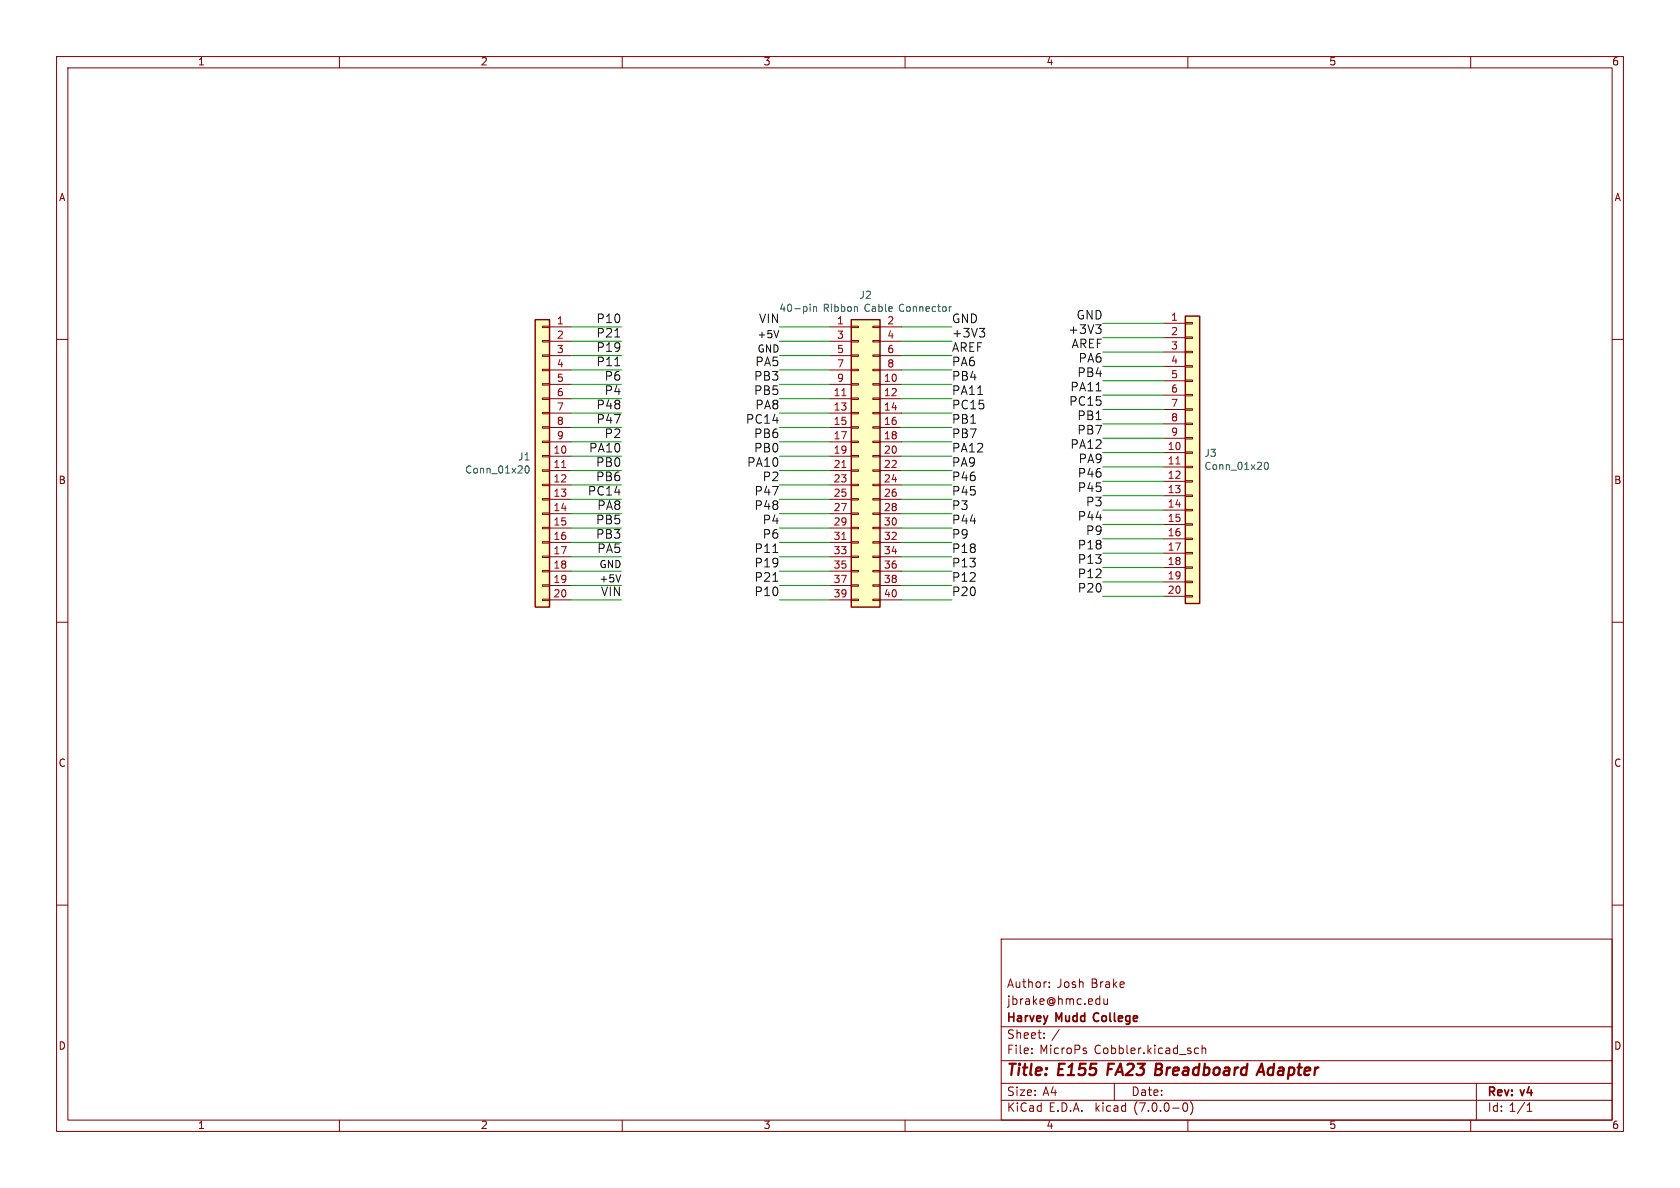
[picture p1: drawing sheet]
<svg xmlns="http://www.w3.org/2000/svg" width="297mm" height="210mm" viewBox="0 0 297 210" stroke-linecap="round" stroke-linejoin="round" font-family="sans-serif">
<g fill="none" stroke="#840000" stroke-width=".18">
<path d="M10 10h277v190h-277zM12 12h273v186h-273zM60 10v2M110 10v2M160 10v2M210 10v2M260 10v2M10 60h2M95.9 57.7h1.3v.2h-1.3zM97.2 57.8h3.8M146.7 57.8h3.8M150.5 57.7h1.3v.2h-1.3z"/>
<path d="M154.3 57.7h1.3v.2h-1.3zM155.6 57.8h3.8M205.7 57.2h3.8M205.7 59.7h3.8M209.5 59.6h1.3v.2h-1.3zM209.5 57h1.3v.3h-1.3zM285 60h2M95.9 78h1.3v.2h-1.3zM95.9 75.4h1.3v.3h-1.3zM95.9 72.9h1.3v.3h-1.3zM95.9 70.4h1.3v.2h-1.3zM95.9 67.8h1.3v.3h-1.3z"/>
<path d="M95.9 65.3h1.3v.2h-1.3zM95.9 62.7h1.3v.3h-1.3zM95.9 60.2h1.3v.3h-1.3zM97.2 60.3h3.8M97.2 62.9h3.8M97.2 65.4h3.8M97.2 67.9h3.8M97.2 70.5h3.8M97.2 73h3.8M97.2 75.6h3.8M97.2 78.1h3.8M146.7 60.3h3.8"/>
<path d="M146.7 62.9h3.8M146.7 65.4h3.8M146.7 67.9h3.8M146.7 70.5h3.8M146.7 73h3.8M146.7 75.6h3.8M146.7 78.1h3.8M150.5 78h1.3v.2h-1.3zM150.5 75.4h1.3v.3h-1.3zM150.5 72.9h1.3v.3h-1.3zM150.5 70.4h1.3v.2h-1.3zM150.5 67.8h1.3v.3h-1.3z"/>
<path d="M150.5 65.3h1.3v.2h-1.3zM150.5 62.7h1.3v.3h-1.3zM150.5 60.2h1.3v.3h-1.3zM154.3 78h1.3v.2h-1.3zM154.3 75.4h1.3v.3h-1.3zM154.3 72.9h1.3v.3h-1.3zM154.3 70.4h1.3v.2h-1.3zM154.3 67.8h1.3v.3h-1.3zM154.3 65.3h1.3v.2h-1.3zM154.3 62.7h1.3v.3h-1.3zM154.3 60.2h1.3v.3h-1.3zM155.6 60.3h3.8"/>
<path d="M155.6 62.9h3.8M155.6 65.4h3.8M155.6 67.9h3.8M155.6 70.5h3.8M155.6 73h3.8M155.6 75.6h3.8M155.6 78.1h3.8M205.7 62.2h3.8M205.7 64.8h3.8M205.7 67.3h3.8M205.7 69.9h3.8M205.7 72.4h3.8"/>
<path d="M205.7 74.9h3.8M205.7 77.5h3.8M209.5 79.9h1.3v.2h-1.3zM209.5 77.3h1.3v.3h-1.3zM209.5 74.8h1.3v.3h-1.3zM209.5 72.3h1.3v.2h-1.3zM209.5 69.7h1.3v.3h-1.3zM209.5 67.2h1.3v.2h-1.3zM209.5 64.6h1.3v.3h-1.3zM209.5 62.1h1.3v.3h-1.3zM95.9 98.3h1.3v.3h-1.3zM95.9 95.8h1.3v.2h-1.3z"/>
<path d="M95.9 93.2h1.3v.3h-1.3zM95.9 90.7h1.3v.2h-1.3zM95.9 88.1h1.3v.3h-1.3zM95.9 85.6h1.3v.3h-1.3zM95.9 83.1h1.3v.2h-1.3zM95.9 80.5h1.3v.3h-1.3zM97.2 80.6h3.8M97.2 83.2h3.8M97.2 85.7h3.8M97.2 88.3h3.8M97.2 90.8h3.8M97.2 93.3h3.8"/>
<path d="M97.2 95.9h3.8M97.2 98.4h3.8M146.7 80.6h3.8M146.7 83.2h3.8M146.7 85.7h3.8M146.7 88.3h3.8M146.7 90.8h3.8M146.7 93.3h3.8M146.7 95.9h3.8M146.7 98.4h3.8M150.5 98.3h1.3v.3h-1.3zM150.5 95.8h1.3v.2h-1.3z"/>
<path d="M150.5 93.2h1.3v.3h-1.3zM150.5 90.7h1.3v.2h-1.3zM150.5 88.1h1.3v.3h-1.3zM150.5 85.6h1.3v.3h-1.3zM150.5 83.1h1.3v.2h-1.3zM150.5 80.5h1.3v.3h-1.3zM154.3 98.3h1.3v.3h-1.3zM154.3 95.8h1.3v.2h-1.3zM154.3 93.2h1.3v.3h-1.3zM154.3 90.7h1.3v.2h-1.3zM154.3 88.1h1.3v.3h-1.3zM154.3 85.6h1.3v.3h-1.3z"/>
<path d="M154.3 83.1h1.3v.2h-1.3zM154.3 80.5h1.3v.3h-1.3zM155.6 80.6h3.8M155.6 83.2h3.8M155.6 85.7h3.8M155.6 88.3h3.8M155.6 90.8h3.8M155.6 93.3h3.8M155.6 95.9h3.8M155.6 98.4h3.8M205.7 80h3.8M205.7 82.6h3.8"/>
<path d="M205.7 85.1h3.8M205.7 87.6h3.8M205.7 90.2h3.8M205.7 92.7h3.8M205.7 95.3h3.8M205.7 97.8h3.8M209.5 97.7h1.3v.2h-1.3zM209.5 95.1h1.3v.3h-1.3zM209.5 92.6h1.3v.2h-1.3zM209.5 90h1.3v.3h-1.3zM209.5 87.5h1.3v.3h-1.3zM209.5 85h1.3v.2h-1.3z"/>
<path d="M209.5 82.4h1.3v.3h-1.3zM10 110h2M95.9 105.9h1.3v.3h-1.3zM95.9 103.4h1.3v.2h-1.3zM95.9 100.8h1.3v.3h-1.3zM97.2 101h3.8M97.2 103.5h3.8M97.2 106h3.8M146.7 101h3.8M146.7 103.5h3.8M146.7 106h3.8M150.5 105.9h1.3v.3h-1.3z"/>
<path d="M150.5 103.4h1.3v.2h-1.3zM150.5 100.8h1.3v.3h-1.3zM154.3 105.9h1.3v.3h-1.3zM154.3 103.4h1.3v.2h-1.3zM154.3 100.8h1.3v.3h-1.3zM155.6 101h3.8M155.6 103.5h3.8M155.6 106h3.8M205.7 100.3h3.8M205.7 102.9h3.8M205.7 105.4h3.8M209.5 105.3h1.3v.2h-1.3z"/>
<path d="M209.5 102.7h1.3v.3h-1.3zM209.5 100.2h1.3v.3h-1.3zM285 110h2M10 160h2M285 160h2M177 166h108v32h-108zM185.5 174.4v.2M185.5 173.6v.2M194.3 176.6h.1M194.4 176.1v1.5M194.4 177.5l-.1 .1M195.1 176.6l.1 .9 .4 .1 .2-.2"/>
<path d="M195.8 176.6v1M60 198v2M110 198v2M160 198v2M177 194.5h108M177 191.5h108M177 187.5h108M177 181.5h108M182.4 186.1v.2M182.4 185.3v.2M184.6 183.4v.2M184.6 182.6v.2"/>
<path d="M191.9 185.8l.2 .2-.2 .3M191.9 185.3h.1M197 191.5v3M209.3 195h.2a.81 .81 0 0 1 .5 .6 .81 .81 0 0 1-.3 .8l-.1 .1a.81 .81 0 0 1-.6-.7 .81 .81 0 0 1 .3-.8zM210 198v2M210.5 194.7a1.72 1.72 0 0 1 0 2.3M211.2 186.1l.2 .2 .5-.1M211.9 185.3h-.5l-.2 .1M212.5 185.4l.2-.1h.4l.1 1M212.5 184.8v1.5M260 198v2M261 191.5v6.5"/>
<path d="M270 196.5h.8M270 195.4l.4-.4v1.5"/>
</g>
<path d="M204.3 189h.7M205.1 188h-.7l-.2 2h.7M222.1 190l1-2 .4 2M222.4 189.5h1" fill="none" stroke="#840000" stroke-width=".4"/>
<g fill="#ffffc2" stroke="#ffffc2" stroke-width=".18">
<path d="M209.5 55.9h2.6v50.8h-2.6z"/>
<path d="M94.6 56.5h2.6v50.8h-2.6z"/>
<path d="M150.5 56.5h5.1v50.8h-5.1z"/>
</g>
<path d="M94.6 56.5h2.6v50.8h-2.6zM150.5 56.5h5.1v50.8h-5.1zM209.5 55.9h2.6v50.8h-2.6z" fill="none" stroke="#840000" stroke-width=".25"/>
<path d="M148.8 70h.8M99.3 82.7h.7M148.8 82.7h.8M148.8 95.4h.8M207.9 82h.7" fill="none" stroke="#a90000" stroke-width=".18"/>
<path d="M143.2 53.8v.1M143.2 54.2v.9M143.8 54.2v.9M143.8 54.3l.2-.1 .3 .1 .1 .8M168.2 54.2l-.4 .2M93 82.4h.1a.68 .68 0 0 1 .5 .6 .68 .68 0 0 1-.5 .6 .84 .84 0 0 1-.1-1.2zM223.6 81.8l.2-.1a.68 .68 0 0 1 .4 .7 .68 .68 0 0 1-.4 .6l-.2-.1-.1-.4z" fill="none" stroke="#006464" stroke-width=".18"/>
<path d="M108.7 59.6h.9M137.7 58.4l-.4 1.3M173.1 58.1h1l-.5 .5M173.9 58.7l.2 .2-.2 .6M194.4 58l.3 .3v.3l-.3 .3M194.7 57.4l-.6 .6M108.7 64.7h.9M193.8 69.1h.9M136.6 97.7h.9M109.7 101.6l-.4 1.3M136.6 102.8h.9" fill="none" stroke="#0f0f0f" stroke-width=".18"/>
<g fill="none" stroke="#009600" stroke-width=".18">
<path d="M101 57.8h8.9M137.8 57.8h8.9M159.4 57.8h8.9M194.9 57.2h10.8M194.9 59.7h10.8M101 78.1h8.9M101 60.3h8.9M101 75.6h8.9M101 73h8.9M101 62.9h8.9M101 65.4h8.9M101 67.9h8.9"/>
<path d="M101 70.5h8.9M137.8 78.1h8.9M137.8 60.3h8.9M137.8 75.6h8.9M137.8 73h8.9M137.8 62.9h8.9M137.8 65.4h8.9M137.8 67.9h8.9M137.8 70.5h8.9M159.4 78.1h8.9M159.4 60.3h8.9M159.4 75.6h8.9"/>
<path d="M159.4 73h8.9M159.4 62.9h8.9M159.4 65.4h8.9M159.4 67.9h8.9M159.4 70.5h8.9M194.9 72.4h10.8M194.9 67.3h10.8M194.9 69.9h10.8M194.9 64.8h10.8M194.9 62.2h10.8M194.9 74.9h10.8M194.9 77.5h10.8"/>
<path d="M101 93.3h8.9M101 88.3h8.9M101 90.8h8.9M101 95.9h8.9M101 83.2h8.9M101 80.6h8.9M101 98.4h8.9M101 85.7h8.9M137.8 93.3h8.9M137.8 88.3h8.9M137.8 90.8h8.9M137.8 95.9h8.9"/>
<path d="M137.8 83.2h8.9M137.8 80.6h8.9M137.8 98.4h8.9M137.8 85.7h8.9M159.4 93.3h8.9M159.4 88.3h8.9M159.4 90.8h8.9M159.4 95.9h8.9M159.4 83.2h8.9M159.4 80.6h8.9M159.4 98.4h8.9M159.4 85.7h8.9"/>
<path d="M194.9 82.6h10.8M194.9 80h10.8M194.9 85.1h10.8M194.9 92.7h10.8M194.9 95.3h10.8M194.9 97.8h10.8M194.9 87.6h10.8M194.9 90.2h10.8M101 103.5h8.9M101 101h8.9M101 106h8.9M137.8 103.5h8.9"/>
<path d="M137.8 101h8.9M137.8 106h8.9M159.4 103.5h8.9M159.4 101h8.9M159.4 106h8.9M194.9 100.3h10.8M194.9 102.9h10.8M194.9 105.4h10.8"/>
</g>
<g font-size="2.8" fill="#840000">
<text x="178" y="190.8">Title:</text>
<text x="187.1" y="190.8">E155</text>
<text x="196.5" y="190.8">FA23</text>
<text x="205.5" y="190.8">Breadboard</text>
<text x="224.3" y="190.8">Adapter</text>
</g>
<g font-size="2.1" fill="#0f0f0f">
<text x="105.4" y="57.4">P10</text>
<text x="105.4" y="59.9">P21</text>
<text x="134.1" y="57.4">VIN</text>
<text x="168.3" y="57.4">GND</text>
<text x="168.3" y="59.9">+3V3</text>
<text x="188.8" y="59.3">+3V3</text>
<text x="190.2" y="56.7">GND</text>
<text x="105.4" y="62.4">P19</text>
<text x="105.4" y="65">P11</text>
<text x="133.4" y="65">PA5</text>
<text x="168.3" y="62.4">AREF</text>
<text x="168.3" y="65">PA6</text>
<text x="189.4" y="61.8">AREF</text>
<text x="190.6" y="64.4">PA6</text>
<text x="106.8" y="70.1">P4</text>
<text x="106.8" y="67.5">P6</text>
<text x="133.2" y="67.5">PB3</text>
<text x="133.2" y="70.1">PB5</text>
<text x="168.3" y="70.1">PA11</text>
<text x="168.3" y="67.5">PB4</text>
<text x="188.9" y="72">PC15</text>
<text x="189.1" y="69.4">PA11</text>
<text x="190.4" y="66.9">PB4</text>
<text x="105.4" y="75.1">P47</text>
<text x="105.4" y="72.6">P48</text>
<text x="106.8" y="77.7">P2</text>
<text x="131.8" y="75.1">PC14</text>
<text x="133.2" y="77.7">PB6</text>
<text x="133.4" y="72.6">PA8</text>
<text x="168.3" y="75.1">PB1</text>
<text x="168.3" y="72.6">PC15</text>
<text x="168.3" y="77.7">PB7</text>
<text x="190.4" y="77.1">PB7</text>
<text x="190.4" y="74.5">PB1</text>
<text x="104" y="80.2">PA10</text>
<text x="105.3" y="82.8">PB0</text>
<text x="132" y="82.8">PA10</text>
<text x="133.2" y="80.2">PB0</text>
<text x="168.3" y="82.8">PA9</text>
<text x="168.3" y="80.2">PA12</text>
<text x="189.1" y="79.6">PA12</text>
<text x="190.6" y="82.1">PA9</text>
<text x="103.8" y="87.8">PC14</text>
<text x="105.3" y="85.3">PB6</text>
<text x="133.3" y="87.8">P47</text>
<text x="134.7" y="85.3">P2</text>
<text x="168.3" y="85.3">P46</text>
<text x="168.3" y="87.8">P45</text>
<text x="190.4" y="87.2">P45</text>
<text x="190.4" y="84.7">P46</text>
<text x="191.9" y="89.8">P3</text>
<text x="105.3" y="95.5">PB3</text>
<text x="105.3" y="92.9">PB5</text>
<text x="105.5" y="90.4">PA8</text>
<text x="133.3" y="90.4">P48</text>
<text x="134.7" y="92.9">P4</text>
<text x="134.7" y="95.5">P6</text>
<text x="168.3" y="92.9">P44</text>
<text x="168.3" y="95.5">P9</text>
<text x="168.3" y="90.4">P3</text>
<text x="190.4" y="92.3">P44</text>
<text x="191.9" y="94.8">P9</text>
<text x="105.5" y="98">PA5</text>
<text x="133.3" y="98">P11</text>
<text x="133.3" y="100.5">P19</text>
<text x="168.3" y="100.5">P13</text>
<text x="168.3" y="98">P18</text>
<text x="190.4" y="97.4">P18</text>
<text x="190.4" y="99.9">P13</text>
<text x="106.2" y="105.6">VIN</text>
<text x="133.3" y="103.1">P21</text>
<text x="133.3" y="105.6">P10</text>
<text x="168.3" y="105.6">P20</text>
<text x="168.3" y="103.1">P12</text>
<text x="190.4" y="102.5">P12</text>
<text x="190.4" y="105">P20</text>
</g>
<g font-size="2.1" fill="#840000">
<text x="178" y="177.9">jbrake@hmc.edu</text>
<text x="178" y="174.9">Author:</text>
<text x="186.8" y="174.9">Josh</text>
<text x="192.9" y="174.9">Brake</text>
<text x="178" y="183.9">Sheet:</text>
<text x="178" y="181.1">Harvey</text>
<text x="185.9" y="183.9">/</text>
<text x="186.8" y="181.1">Mudd</text>
<text x="193.9" y="181.1">College</text>
<text x="178" y="186.6">File:</text>
<text x="183.8" y="186.6">MicroPs</text>
<text x="193.5" y="186.6">Cobbler.kicad_sch</text>
<text x="178" y="196.8">KiCad</text>
<text x="178" y="194">Size:</text>
<text x="184.3" y="194">A4</text>
<text x="185.4" y="196.8">E.D.A.</text>
<text x="193.7" y="196.8">kicad</text>
<text x="200" y="194">Date:</text>
<text x="200.6" y="196.8">(7.0.0-0)</text>
<text x="263" y="194.2">Rev:</text>
<text x="263" y="196.8">Id: 1/1</text>
<text x="269" y="194.2">v4</text>
</g>
<g font-size="1.8" fill="#840000">
<text x="35" y="11.8">1</text>
<text x="85" y="11.8">2</text>
<text x="135" y="11.8">3</text>
<text x="185" y="11.8">4</text>
<text x="235" y="11.8">5</text>
<text x="285" y="11.8">6</text>
<text x="10.4" y="35.8">A</text>
<text x="285.4" y="35.8">A</text>
<text x="10.3" y="85.8">B</text>
<text x="285.3" y="85.8">B</text>
<text x="10.3" y="135.8">C</text>
<text x="285.3" y="135.8">C</text>
<text x="10.3" y="185.8">D</text>
<text x="285.3" y="185.8">D</text>
<text x="35" y="199.8">1</text>
<text x="85" y="199.8">2</text>
<text x="135" y="199.8">3</text>
<text x="185" y="199.8">4</text>
<text x="235" y="199.8">5</text>
<text x="285" y="199.8">6</text>
</g>
<g font-size="1.8" fill="#006464">
<text x="151.9" y="53.1">J2</text>
<text x="137.7" y="55.4">40-pin</text>
<text x="145.5" y="55.4">Ribbon</text>
<text x="152.9" y="55.4">Cable</text>
<text x="159.1" y="55.4">Connector</text>
<text x="82.2" y="84">Conn_01x20</text>
<text x="91.5" y="81.7">J1</text>
<text x="212.9" y="81">J3</text>
<text x="212.9" y="83.4">Conn_01x20</text>
</g>
<g font-size="1.8" fill="#a90000">
<text x="98.4" y="57.5">1</text>
<text x="147.9" y="57.5">1</text>
<text x="156.8" y="57.5">2</text>
<text x="207" y="56.9">1</text>
<text x="207" y="59.4">2</text>
<text x="98.4" y="60.1">2</text>
<text x="98.4" y="62.6">3</text>
<text x="98.4" y="65.2">4</text>
<text x="147.9" y="60.1">3</text>
<text x="147.9" y="62.6">5</text>
<text x="147.9" y="65.2">7</text>
<text x="156.8" y="60.1">4</text>
<text x="156.8" y="62.6">6</text>
<text x="156.8" y="65.2">8</text>
<text x="207" y="62">3</text>
<text x="207" y="64.5">4</text>
<text x="98.4" y="67.7">5</text>
<text x="98.4" y="70.2">6</text>
<text x="147.3" y="70.2">11</text>
<text x="147.9" y="67.7">9</text>
<text x="156.2" y="67.7">10</text>
<text x="156.2" y="70.2">12</text>
<text x="207" y="67.1">5</text>
<text x="207" y="69.6">6</text>
<text x="98.4" y="72.8">7</text>
<text x="98.4" y="75.3">8</text>
<text x="98.4" y="77.9">9</text>
<text x="147.3" y="72.8">13</text>
<text x="147.3" y="75.3">15</text>
<text x="147.3" y="77.9">17</text>
<text x="156.2" y="72.8">14</text>
<text x="156.2" y="75.3">16</text>
<text x="156.2" y="77.9">18</text>
<text x="207" y="72.1">7</text>
<text x="207" y="74.7">8</text>
<text x="207" y="77.2">9</text>
<text x="97.8" y="80.4">10</text>
<text x="97.8" y="82.9">11</text>
<text x="147.3" y="80.4">19</text>
<text x="147.3" y="82.9">21</text>
<text x="156.2" y="80.4">20</text>
<text x="156.2" y="82.9">22</text>
<text x="206.4" y="79.8">10</text>
<text x="206.4" y="82.3">11</text>
<text x="97.8" y="85.5">12</text>
<text x="97.8" y="88">13</text>
<text x="147.3" y="85.5">23</text>
<text x="147.3" y="88">25</text>
<text x="156.2" y="85.5">24</text>
<text x="156.2" y="88">26</text>
<text x="206.4" y="84.8">12</text>
<text x="206.4" y="87.4">13</text>
<text x="206.4" y="89.9">14</text>
<text x="97.8" y="90.6">14</text>
<text x="97.8" y="93.1">15</text>
<text x="97.8" y="95.6">16</text>
<text x="147.3" y="90.6">27</text>
<text x="147.3" y="93.1">29</text>
<text x="147.3" y="95.6">31</text>
<text x="156.2" y="90.6">28</text>
<text x="156.2" y="93.1">30</text>
<text x="156.2" y="95.6">32</text>
<text x="206.4" y="92.5">15</text>
<text x="206.4" y="95">16</text>
<text x="97.8" y="98.2">17</text>
<text x="97.8" y="100.7">18</text>
<text x="147.3" y="98.2">33</text>
<text x="147.3" y="100.7">35</text>
<text x="156.2" y="98.2">34</text>
<text x="156.2" y="100.7">36</text>
<text x="206.4" y="97.5">17</text>
<text x="206.4" y="100.1">18</text>
<text x="97.8" y="103.3">19</text>
<text x="97.8" y="105.8">20</text>
<text x="147.3" y="103.3">37</text>
<text x="147.3" y="105.8">39</text>
<text x="156.2" y="103.3">38</text>
<text x="156.2" y="105.8">40</text>
<text x="206.4" y="102.6">19</text>
<text x="206.4" y="105.2">20</text>
</g>
<g font-size="1.8" fill="#0f0f0f">
<text x="133.8" y="60">+5V</text>
<text x="133.8" y="62.5">GND</text>
<text x="105.9" y="100.6">GND</text>
<text x="105.9" y="103.2">+5V</text>
</g>
</svg>
